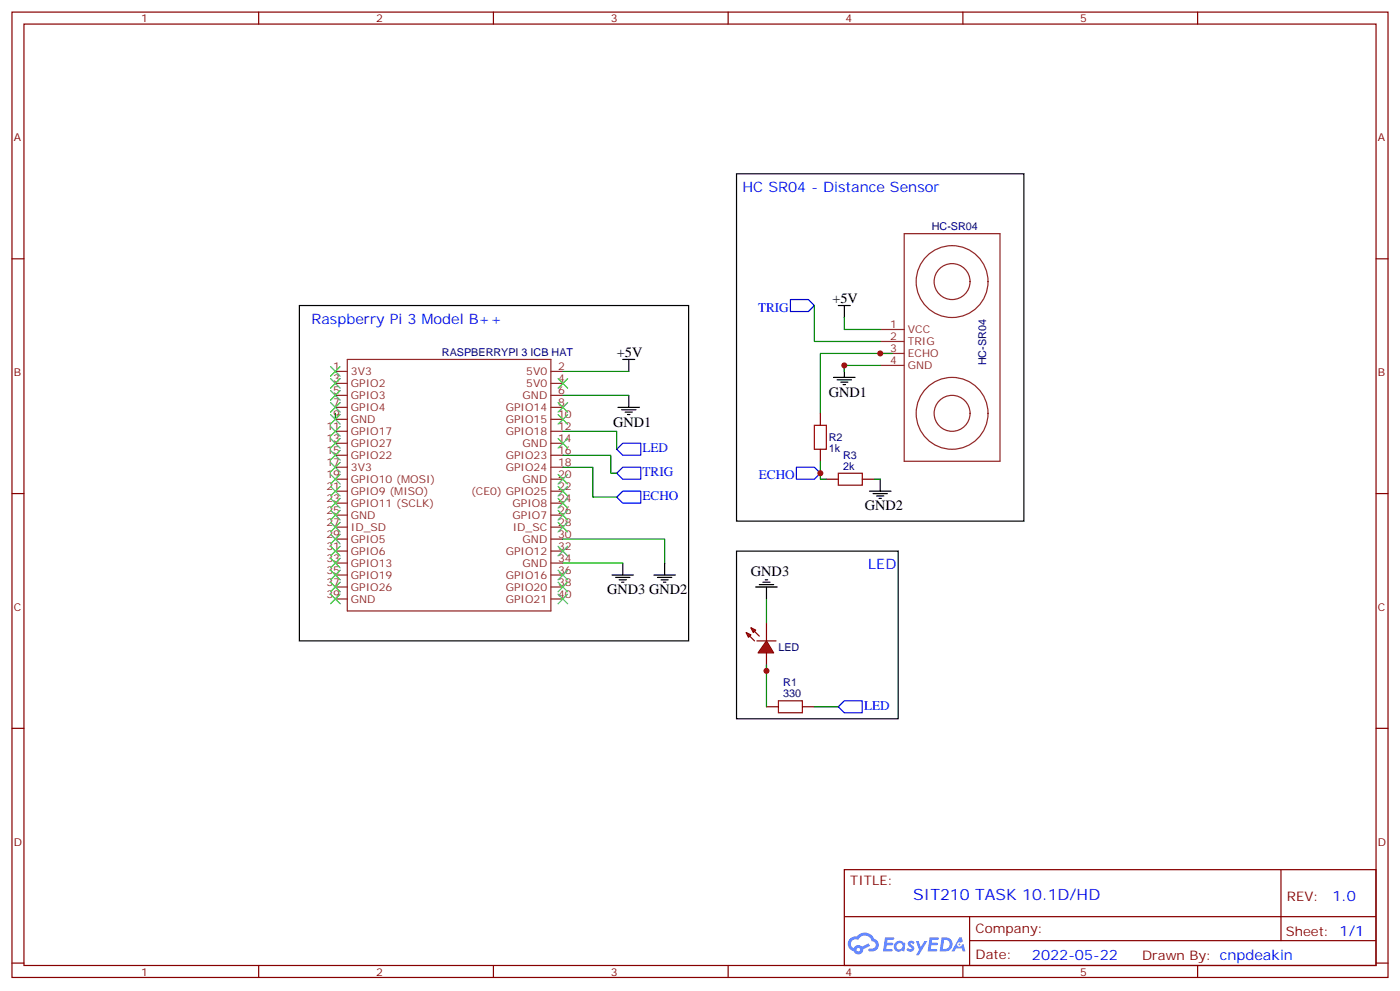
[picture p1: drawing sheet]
<svg xmlns="http://www.w3.org/2000/svg" width="412mm" height="292mm" viewBox="0 0 412 292" stroke-linecap="round" stroke-linejoin="round" font-family="sans-serif">
<g fill="none" stroke="#870000" stroke-width=".35">
<path d="M3.5 3.6h405.4v284.3h-405.4zM7.1 7.1h398.2v277.3h-398.2zM76.2 3.6v3.5M145.3 3.6v3.5M214.5 3.6v3.5M283.6 3.6v3.5M352.8 3.6v3.5M3.5 76.2h3.6M405.3 76.2h3.6M3.5 145.4h3.6M405.3 145.4h3.6M3.5 214.5h3.6"/>
<path d="M405.3 214.5h3.6M248.7 256.2h156.6v28.2h-156.6zM377.3 256.2v20.9M248.7 270h156.5M285.6 277.1h119.6M285.6 270v14.1M3.5 283.7h3.6M76.2 284.4v3.5M145.3 284.4v3.5M214.5 284.4v3.5M283.6 284.4v3.5M352.8 284.4v3.5"/>
<path d="M405.3 283.7h3.6"/>
</g>
<g fill="#5487ff">
<path d="M267.7 277.3a1.22 1.22 0 0 1 1.7 .3l-.4 .6a.47 .47 0 0 0-.3-.4 .47 .47 0 0 0-.5 .2l.1 .2a1.14 1.14 0 0 1 .8 1.7 1.14 1.14 0 0 1-1.9 0l-.2-.2 .5-.5 .7 .4a.29 .29 0 0 0 .3-.2 .29 .29 0 0 0-.2-.4 1.04 1.04 0 0 1-.6-1.7z"/>
<path d="M260.7 276.1h2.4l.3 .2-.2 .5h-1.8l-.1 .9h1.5l.3 .3-.3 .4h-1.6l-.2 1.1 1.7 .1 .2 .3-.2 .3h-2.6z"/>
<path d="M273.8 276.1h2.4l.3 .2-.1 .5h-1.8l-.2 .9h1.6l.3 .3-.4 .4h-1.6l-.1 1.1 1.7 .1 .2 .3-.2 .3h-2.6z"/>
<path d="M282.6 276.1h.7l.3 1.2-.6 .4a.69 .69 0 0 0-1 .2 .69 .69 0 0 0 .4 1 .69 .69 0 0 0 .9-.6l.5-.3 .6 2.2h-.8l-.2-.9h-1.8l-.5 .9h-.8z"/>
<path d="M269.8 277.2h.8l.6 1.8 1.1-1.8h.9l-2.6 4.2h-.8l.9-1.6z"/>
<path d="M277.4 276.1l-.6 4.1h1.3a2.11 2.11 0 0 0 2.5-2.1 2.11 2.11 0 0 0-2.5-2zM278.1 276.8a1.39 1.39 0 0 1 1.7 1.4 1.39 1.39 0 0 1-1.8 1.3h-.3z"/>
<path d="M263.7 277.7a1.54 1.54 0 0 0-.1 2.1 1.54 1.54 0 0 0 2.2 .2l.6 .2 .3-2.3-.2-.2-.4-.1a1.49 1.49 0 0 0-2.4 .1zM264 278.7a.94 .94 0 0 1 1.8 0 .94 .94 0 0 1-1.8 0z"/>
<path d="M250.4 276.5a2.18 2.18 0 0 0 1.1 3.7 1.44 1.44 0 0 0 1.6 .9 1.44 1.44 0 0 0 1.2-1.5l2-1-.5-.7-1.9 .9a1.47 1.47 0 0 0-2.4 .5 1.39 1.39 0 0 1-.7-2 1.39 1.39 0 0 1 2-.4 2.12 2.12 0 0 1 2.2-1.3 2.12 2.12 0 0 1 1.9 1.6 1.14 1.14 0 0 1 1.1 1.5 1.14 1.14 0 0 1-1.7 .7 .43 .43 0 0 0-.5 .3 .43 .43 0 0 0 .4 .5 1.98 1.98 0 0 0 2.5-1.2 1.98 1.98 0 0 0-1.2-2.5 3.1 3.1 0 0 0-5.3-.7l-.9 .1zM252.3 279.8a.55 .55 0 0 1 1.1 0 .55 .55 0 0 1-1.1 0z"/>
<circle cx="282.6" cy="278.2" r=".26"/>
</g>
<g fill="none" stroke="#8c2424" stroke-width=".35">
<path d="M266.3 68.8h28.3v67.1h-28.3zM259.3 97h7M98.8 109.4h3.5M98.8 112.9h3.5M98.8 116.5h3.5M98.8 120h3.5M102.3 105.9h60v74.1h-60zM162.3 109.4h3.5M162.3 112.9h3.5M162.3 116.5h3.5M162.3 120h3.5M259.3 100.6h7"/>
<path d="M259.3 104.1h7M259.3 107.6h7M98.8 123.5h3.5M98.8 127h3.5M98.8 130.6h3.5M98.8 134.1h3.5M98.8 137.6h3.5M162.3 123.5h3.5M162.3 127h3.5M162.3 130.6h3.5M162.3 134.1h3.5M162.3 137.6h3.5"/>
<path d="M98.8 141.1h3.5M98.8 144.7h3.5M98.8 148.2h3.5M98.8 151.7h3.5M98.8 155.3h3.5M98.8 158.8h3.5M162.3 141.1h3.5M162.3 144.7h3.5M162.3 148.2h3.5M162.3 151.7h3.5M162.3 155.3h3.5M162.3 158.8h3.5"/>
<path d="M98.8 162.3h3.5M98.8 165.8h3.5M98.8 169.4h3.5M98.8 172.9h3.5M98.8 176.4h3.5M162.3 162.3h3.5M162.3 165.8h3.5M162.3 169.4h3.5M162.3 172.9h3.5M162.3 176.4h3.5"/>
<circle cx="280.5" cy="82.9" r="10.6"/>
<circle cx="280.5" cy="82.9" r="5.3"/>
<circle cx="280.5" cy="121.7" r="10.6"/>
<circle cx="280.5" cy="121.7" r="5.3"/>
</g>
<path d="M182 120h6.4M183.4 105.9h3.6M185.2 105.9v3.5M185.2 116.5v3.5M245.5 111.2h6.4M246.6 111.9h4.2M247.6 112.6h2.2M248.4 113.3h.7M248.7 107.6v3.6M183.1 120.7h4.2M184.1 121.4h2.2M184.9 122.1h.7" fill="none" stroke="#000" stroke-width=".35"/>
<path d="M165.8 109.4h19.4M165.8 116.5h19.4M259.3 107.6h-10.6v1.8" fill="none" stroke="#008700" stroke-width=".35"/>
<g fill="#f00" stroke="#870000" stroke-width=".35">
<path d="M225.8 188.8l2.1 3.5h-4.6z"/>
<path d="M223 188.8h5.6z"/>
</g>
<g fill="#870000" stroke="#870000" stroke-width=".35">
<path d="M220.8 187.4l1.4 1.4z"/>
<path d="M222.2 185.9l1.5 1.5z"/>
</g>
<g fill="#f00" stroke="#870000" stroke-width=".35">
<path d="M219.8 186.3l1.4 .7-.7 .7z"/>
<path d="M221.2 184.9l1.4 .7-.7 .7z"/>
</g>
<path d="M241.7 121.7v3.6M241.7 132.3v3.6M243.4 141.1h3.5M254 141.1h3.5M225.8 183.5v5.3M225.8 192.3v5.3M225.8 208.2h3.5M236.4 208.2h3.5" fill="none" stroke="#870000" stroke-width=".35"/>
<path d="M232.8 88.2h5.3l1.8 1.8-1.8 1.8h-5.3zM181.7 132.3l1.7-1.7h5.3v3.5h-5.3zM181.7 139.4l1.7-1.8h5.3v3.5h-5.3zM234.6 137.6h5.3l1.8 1.8-1.8 1.7h-5.3zM181.7 146.4l1.7-1.7h5.3v3.5h-5.3zM246.9 208.2l1.8-1.8h5.3v3.5h-5.3z" fill="none" stroke="#00f" stroke-width=".35"/>
<g fill="none" stroke="#008700" stroke-width=".35">
<path d="M239.9 90v10.6h19.4M248.7 93.5v3.5h10.6M262.8 104.1h-21.1v17.6M98.8 121.7v1.8M165.8 127h15.9v5.3M165.8 134.1h14.1v5.3h1.8M165.8 137.6h8.8v8.8h7.1M241.7 135.9v5.2h1.7M165.8 158.8h30v7M257.5 141.1h1.8M165.8 165.8h17.6M225.8 176.4v7.1"/>
<path d="M225.8 195.8v12.4M239.9 208.2h7"/>
</g>
<g fill="none" stroke="#000" stroke-width=".35">
<path d="M217 51.2h84.6v102.3h-84.6zM88.2 90h114.6v98.8h-114.6zM246.9 90h3.6M248.7 90v3.5M256.1 144.7h6.4M257.2 145.4h4.2M258.2 146.1h2.1M258.9 146.8h.7M259.3 141.1v3.6M180.3 169.4h6.3M181.3 170.1h4.3M182.4 170.8h2.1"/>
<path d="M183.1 171.5h.7M183.4 165.8v3.6M192.6 169.4h6.4M193.7 170.1h4.2M194.7 170.8h2.1M195.4 171.5h.7M195.8 165.8v3.6M217 162.3h47.6v49.4h-47.6zM222.6 172.9h6.4M223.7 172.2h4.2M224.7 171.5h2.1M225.4 170.8h.7"/>
<path d="M225.8 172.9v3.5"/>
</g>
<path d="M239.9 125.3h3.5v7h-3.5zM246.9 139.4h7.1v3.5h-7.1zM229.3 206.4h7.1v3.5h-7.1z" fill="none" stroke="#a10000" stroke-width=".35"/>
<g fill="none" stroke="#3c3" stroke-width=".35">
<path d="M97.4 108l2.8 2.8M97.4 111.5l2.8 2.8M97.4 115l2.8 2.9M97.4 118.6l2.8 2.8M100.2 108l-2.8 2.8M100.2 111.5l-2.8 2.8M100.2 115l-2.8 2.9M100.2 118.6l-2.8 2.8M164.4 118.6l2.8 2.8M164.4 111.5l2.8 2.8M167.2 118.6l-2.8 2.8M167.2 111.5l-2.8 2.8"/>
<path d="M97.4 125.6l2.8 2.8M97.4 129.2l2.8 2.8M97.4 132.7l2.8 2.8M97.4 136.2l2.8 2.8M97.4 139.7l2.8 2.9M97.4 122.1l2.8 2.8M100.2 125.6l-2.8 2.8M100.2 129.2l-2.8 2.8M100.2 132.7l-2.8 2.8M100.2 136.2l-2.8 2.8M100.2 139.7l-2.8 2.9M100.2 122.1l-2.8 2.8"/>
<path d="M164.4 139.7l2.8 2.9M164.4 129.2l2.8 2.8M164.4 122.1l2.8 2.8M167.2 139.7l-2.8 2.9M167.2 129.2l-2.8 2.8M167.2 122.1l-2.8 2.8M97.4 143.3l2.8 2.8M97.4 146.8l2.8 2.8M97.4 150.3l2.8 2.8M97.4 153.8l2.8 2.9M97.4 157.4l2.8 2.8M100.2 143.3l-2.8 2.8"/>
<path d="M100.2 146.8l-2.8 2.8M100.2 150.3l-2.8 2.8M100.2 153.8l-2.8 2.9M100.2 157.4l-2.8 2.8M164.4 153.8l2.8 2.9M164.4 150.3l2.8 2.8M164.4 146.8l2.8 2.8M164.4 143.3l2.8 2.8M167.2 153.8l-2.8 2.9M167.2 150.3l-2.8 2.8M167.2 146.8l-2.8 2.8M167.2 143.3l-2.8 2.8"/>
<path d="M97.4 160.9l2.8 2.8M97.4 164.4l2.8 2.9M97.4 168l2.8 2.8M97.4 171.5l2.8 2.8M97.4 175l2.8 2.8M100.2 160.9l-2.8 2.8M100.2 164.4l-2.8 2.9M100.2 168l-2.8 2.8M100.2 171.5l-2.8 2.8M100.2 175l-2.8 2.8M164.4 175l2.8 2.8M164.4 171.5l2.8 2.8"/>
<path d="M164.4 168l2.8 2.8M164.4 160.9l2.8 2.8M167.2 175l-2.8 2.8M167.2 171.5l-2.8 2.8M167.2 168l-2.8 2.8M167.2 160.9l-2.8 2.8"/>
</g>
<g fill="#c00">
<circle cx="248.7" cy="107.6" r=".88"/>
<circle cx="225.8" cy="197.6" r=".88"/>
<circle cx="259.3" cy="104.1" r=".88"/>
<circle cx="241.7" cy="139.4" r=".88"/>
</g>
<text font-size="4.6" fill="#00f" x="269" y="265.2">SIT210 TASK 10.1D/HD</text>
<g font-size="4.2" fill="#00f">
<text x="218.7" y="56.5">HC SR04 - Distance Sensor</text>
<text x="91.7" y="95.3">Raspberry Pi 3 Model B++</text>
<text x="255.8" y="167.6">LED</text>
<text x="392.5" y="265.4">1.0</text>
<text x="304" y="282.8">2022-05-22</text>
</g>
<g font-size="4.2">
<text x="245.2" y="89.3">+5V</text>
<text x="181.7" y="105.2">+5V</text>
<text x="244.1" y="116.8">GND1</text>
<text x="180.6" y="125.6">GND1</text>
<text x="254.7" y="150.3">GND2</text>
<text x="221.2" y="169.7">GND3</text>
<text x="178.9" y="175">GND3 GND2</text>
</g>
<g font-size="3.9" fill="#00f">
<text x="223.3" y="91.8">TRIG</text>
<text x="189.3" y="133.2">LED</text>
<text x="189.3" y="140.2">TRIG</text>
<text x="223.6" y="141.1">ECHO</text>
<text x="189.3" y="147.3">ECHO</text>
<text x="254.5" y="209">LED</text>
</g>
<g font-size="3.9" fill="#800">
<text x="250.5" y="260.7">TITLE:</text>
<text x="379.1" y="265.4">REV:</text>
<text x="287.4" y="274.9">Company:</text>
<text x="378.7" y="275.6">Sheet: 1/1</text>
<text x="287.4" y="282.6">Date:</text>
<text x="336.4" y="282.7">Drawn By: cnpdeakin</text>
</g>
<g font-size="3.2" fill="#800">
<text x="41.6" y="6.6">1</text>
<text x="110.8" y="6.6">2</text>
<text x="179.9" y="6.6">3</text>
<text x="249.1" y="6.6">4</text>
<text x="318.2" y="6.6">5</text>
<text x="4.1" y="41.7">A</text>
<text x="405.9" y="41.7">A</text>
<text x="4.1" y="110.8">B</text>
<text x="405.9" y="110.8">B</text>
<text x="4.1" y="180">C</text>
<text x="405.9" y="180">C</text>
<text x="4.1" y="249.1">D</text>
<text x="405.9" y="249.1">D</text>
<text x="41.6" y="287.4">1</text>
<text x="110.8" y="287.4">2</text>
<text x="179.9" y="287.4">3</text>
<text x="249.1" y="287.4">4</text>
<text x="318.2" y="287.4">5</text>
</g>
<g font-size="3.2" fill="#000080">
<text x="274.5" y="67.8">HC-SR04</text>
<text x="130.2" y="104.8">RASPBERRYPI 3 ICB HAT</text>
<text x="290.5" y="107.6" transform="rotate(-90 290.5 107.6)">HC-SR04</text>
<text x="244.1" y="129.9">R2</text>
<text x="244.1" y="133">1k</text>
<text x="248.4" y="135.1">R3</text>
<text x="248.4" y="138.3">2k</text>
<text x="229.3" y="191.7">LED</text>
<text x="230.7" y="202.2">R1</text>
<text x="230.7" y="205.4">330</text>
</g>
<g font-size="3.2" fill="#8d2323">
<text x="262.2" y="96.7">1</text>
<text x="262.2" y="100.2">2</text>
<text x="267.4" y="98.1">VCC</text>
<text x="267.4" y="101.6">TRIG</text>
<text x="262.2" y="103.8">3</text>
<text x="262.2" y="107.3">4</text>
<text x="267.4" y="105.2">ECHO</text>
<text x="98.2" y="109">1</text>
<text x="98.2" y="112.6">3</text>
<text x="103.4" y="110.5">3V3</text>
<text x="103.4" y="114">GPIO2</text>
<text x="155" y="110.5">5V0</text>
<text x="155" y="114">5V0</text>
<text x="164.4" y="109">2</text>
<text x="164.4" y="112.6">4</text>
<text x="267.4" y="108.7">GND</text>
<text x="98.2" y="116.1">5</text>
<text x="98.2" y="119.6">7</text>
<text x="103.4" y="117.5">GPIO3</text>
<text x="153.9" y="117.5">GND</text>
<text x="164.4" y="116.1">6</text>
<text x="164.4" y="119.6">8</text>
<text x="98.2" y="123.2">9</text>
<text x="103.4" y="121">GPIO4</text>
<text x="103.4" y="124.6">GND</text>
<text x="149" y="121">GPIO14</text>
<text x="149" y="124.6">GPIO15</text>
<text x="164.4" y="123.2">10</text>
<text x="96.2" y="126.7">11</text>
<text x="96.2" y="130.2">13</text>
<text x="103.4" y="128.1">GPIO17</text>
<text x="103.4" y="131.6">GPIO27</text>
<text x="149" y="128.1">GPIO18</text>
<text x="153.9" y="131.6">GND</text>
<text x="164.4" y="126.7">12</text>
<text x="164.4" y="130.2">14</text>
<text x="96.2" y="133.7">15</text>
<text x="96.2" y="137.3">17</text>
<text x="103.4" y="135.1">GPIO22</text>
<text x="149" y="135.1">GPIO23</text>
<text x="164.4" y="133.7">16</text>
<text x="164.4" y="137.3">18</text>
<text x="96.2" y="140.8">19</text>
<text x="103.4" y="138.7">3V3</text>
<text x="103.4" y="142.2">GPIO10 (MOSI)</text>
<text x="149" y="138.7">GPIO24</text>
<text x="153.9" y="142.2">GND</text>
<text x="164.4" y="140.8">20</text>
<text x="96.2" y="144.3">21</text>
<text x="96.2" y="147.8">23</text>
<text x="103.4" y="145.7">GPIO9 (MISO)</text>
<text x="103.4" y="149.3">GPIO11 (SCLK)</text>
<text x="138.7" y="145.7">(CE0) GPIO25</text>
<text x="151" y="149.3">GPIO8</text>
<text x="164.4" y="144.3">22</text>
<text x="164.4" y="147.8">24</text>
<text x="96.2" y="151.4">25</text>
<text x="96.2" y="154.9">27</text>
<text x="103.4" y="152.8">GND</text>
<text x="151" y="152.8">GPIO7</text>
<text x="164.4" y="151.4">26</text>
<text x="164.4" y="154.9">28</text>
<text x="96.2" y="158.4">29</text>
<text x="96.2" y="162">31</text>
<text x="103.4" y="156.3">ID_SD</text>
<text x="103.4" y="159.8">GPIO5</text>
<text x="151" y="156.3">ID_SC</text>
<text x="153.9" y="159.8">GND</text>
<text x="164.4" y="158.4">30</text>
<text x="164.4" y="162">32</text>
<text x="96.2" y="165.5">33</text>
<text x="103.4" y="163.4">GPIO6</text>
<text x="103.4" y="166.9">GPIO13</text>
<text x="149" y="163.4">GPIO12</text>
<text x="153.9" y="166.9">GND</text>
<text x="164.4" y="165.5">34</text>
<text x="96.2" y="169">35</text>
<text x="96.2" y="172.5">37</text>
<text x="103.4" y="170.4">GPIO19</text>
<text x="103.4" y="174">GPIO26</text>
<text x="149" y="170.4">GPIO16</text>
<text x="149" y="174">GPIO20</text>
<text x="164.4" y="169">36</text>
<text x="164.4" y="172.5">38</text>
<text x="96.2" y="176.1">39</text>
<text x="103.4" y="177.5">GND</text>
<text x="149" y="177.5">GPIO21</text>
<text x="164.4" y="176.1">40</text>
</g>
</svg>
